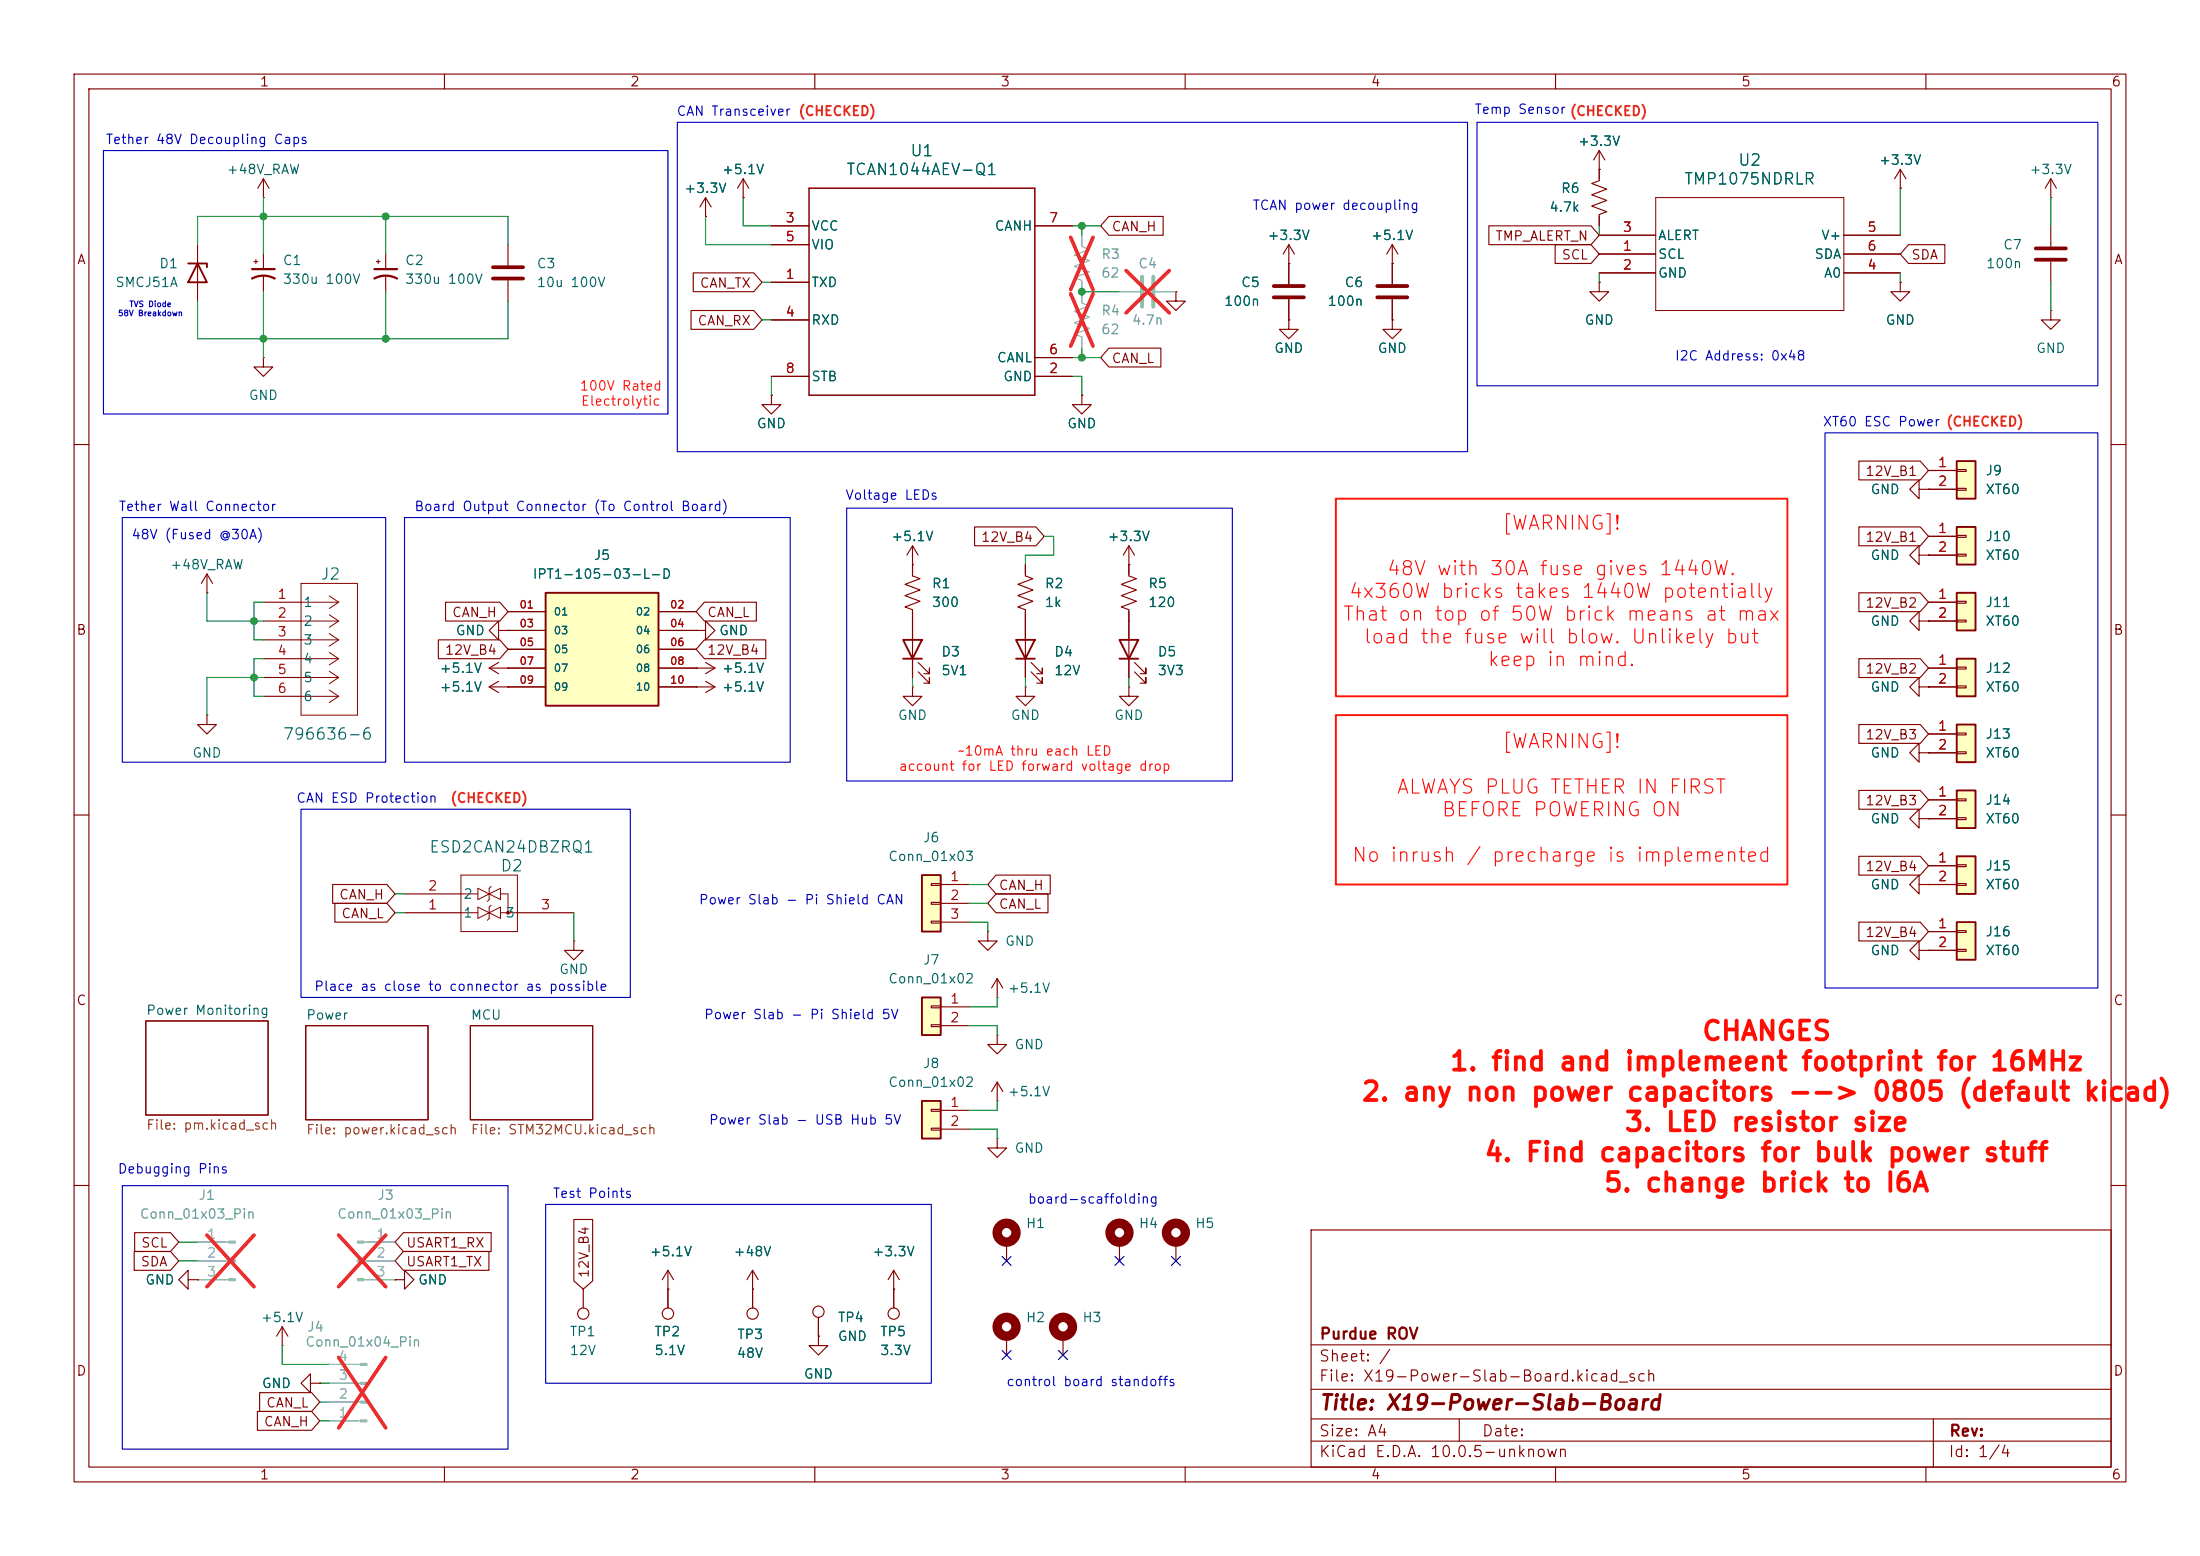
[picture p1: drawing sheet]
<svg xmlns="http://www.w3.org/2000/svg" width="297mm" height="210mm" viewBox="0 0 297 210" stroke-linecap="round" stroke-linejoin="round" font-family="sans-serif">
<g fill="none" stroke="#840000" stroke-width=".15">
<path d="M10 10h277v190h-277zM12 12h273v186h-273zM60 10v2M110 10v2M160 10v2M210 10v2M260 10v2M95.2 29.2h.1M95.2 26.7l-.7 1.2M95.2 26.7l.8 1.2M95.2 26.7v2.5M100.3 26.7h.1"/>
<path d="M100.3 24.1l-.7 1.3M100.3 24.1l.8 1.3M100.3 24.1v2.6M174 35.6h.1M174 33v5.4M174 33l-.8 1.3M174 33l.8 1.3M188 35.6h.1M188 33v5.4M188 33l-.8 1.3M188 33l.7 1.3M35.6 48.3v1.2h1.2l-1.2 1.3-1.3-1.3h1.3"/>
<path d="M35.6 48.3h.1M174 43.2v1.3h1.3l-1.3 1.2-1.3-1.2h1.3M174 43.2h.1M174 40.4v2.8M188 43.2v1.3h1.2l-1.2 1.2-1.3-1.2h1.3M188 43.2h.1M188 40.4v2.8M10 60h2M27.9 77.5l-.7 1.2M27.9 77.5l.8 1.2M27.9 77.5v2.5M285 60h2"/>
<path d="M27.9 80h.1M10 110h2M285 110h2M19.7 137.8h16.5v12.7h-16.5zM41.3 138.4h16.5v12.7h-16.5zM54.6 123.2h7.6M54.6 120.7h7.6M63.5 138.4h16.5v12.7h-16.5zM69.8 123.2h7.7M77.5 127v1.3h1.2l-1.2 1.2-1.3-1.2h1.3M77.5 127h.1M10 160h2"/>
<path d="M25.4 172.7v-1.2l-1.3 1.2 1.3 1.3v-1.3h1.3M26.7 172.7h.1M38.1 179.1l-.8 1.2M38.1 179.1l.8 1.2M38.1 179.1v2.5M53.3 172.7h1.3v-1.2l1.3 1.2-1.3 1.3v-1.3M53.3 172.7h.1M78.7 174v2.5M177 166h108v32h-108zM285 160h2M38.1 181.6h.1M41.9 186.7v-1.3l-1.3 1.3 1.3 1.3v-1.3h1.3"/>
<path d="M43.2 186.7h.1M60 198v2M110 198v2M160 198v2M177 194.5h108M177 191.5h108M177 187.5h108M177 181.5h108M197 191.5v3M210 198v2M260 198v2M261 191.5v6.5"/>
<circle cx="78.7" cy="177.3" r=".76"/>
</g>
<path d="M172 38.6h4M185.9 38.6h4.1M172 40.1h4M185.9 40.1h4.1" fill="none" stroke="#840000" stroke-width=".51"/>
<g fill="#9c9b98" stroke="#9c9b98" stroke-width=".15">
<path d="M30.9 167.5h.8v.3h-.8z"/>
<path d="M30.9 170.1h.8v.2h-.8z"/>
<path d="M30.9 172.6h.8v.2h-.8z"/>
<path d="M48.7 191.6h.8v.3h-.8z"/>
<path d="M48.7 189.1h.8v.3h-.8z"/>
<path d="M48.7 186.6h.8v.2h-.8z"/>
<path d="M48.7 184h.8v.3h-.8z"/>
<path d="M48.3 167.5h.8v.3h-.8z"/>
<path d="M48.3 170.1h.8v.2h-.8z"/>
<path d="M48.3 172.6h.8v.2h-.8z"/>
</g>
<path d="M26.7 167.6h4.2M26.7 170.2h4.2M26.7 172.7h4.2M49.1 167.6h4.2M49.1 170.2h4.2M49.1 172.7h4.2M44.4 191.8h4.3M44.4 189.2h4.3M44.4 186.7h4.3M44.4 184.2h4.3" fill="none" stroke="#9c9b98" stroke-width=".15"/>
<path d="M27.9 166.7l6.4 7M34.3 166.7l-6.4 7M45.7 166.7l6.4 7M52.1 166.7l-6.4 7M45.7 183.2l6.4 9.5M52.1 183.2l-6.4 9.5" fill="none" stroke="#e12e31" stroke-width=".46"/>
<path d="M62.2 118.1h7.6v7.6h-7.6zM64.5 119.9v1.5l3.1-1.5v1.5zM66.3 119.6l-.3 .3v1.5l-.2 .3M62.2 123.2h2.3M62.2 120.7h2.3M64.5 122.4l3.1 1.6v-1.6l-3.1 1.6zM66.3 122.2l-.3 .2v1.6l-.2 .2M67.6 123.2h2.2M67.6 120.7h1v2.5" fill="none" stroke="#840000" stroke-width=".14"/>
<circle cx="68.6" cy="123.2" r=".13" fill="none" stroke="#840000" stroke-width=".25"/>
<path d="M264.2 71.1h2.5v5.1h-2.5z" fill="#ffffc2"/>
<path d="M264.2 71.1h2.5v5.1h-2.5z" fill="none" stroke="#840000" stroke-width=".25"/>
<path d="M259.1 66v-1.2l-1.3 1.2 1.3 1.3v-1.3h1.2M260.3 66h.1M260.3 72.4h3.9M260.3 74.9h3.9M264.2 72.3h1.2v.2h-1.2zM264.2 74.8h1.2v.3h-1.2z" fill="none" stroke="#840000" stroke-width=".15"/>
<path d="M264.2 62.2h2.5v5.1h-2.5z" fill="#ffffc2"/>
<path d="M264.2 62.2h2.5v5.1h-2.5z" fill="none" stroke="#840000" stroke-width=".25"/>
<g fill="none" stroke="#840000" stroke-width=".15">
<path d="M259.1 74.9v-1.2l-1.3 1.2 1.3 1.3v-1.3h1.2M260.3 74.9h.1M260.3 63.5h3.9M260.3 66h3.9M264.2 63.4h1.2v.2h-1.2zM264.2 65.9h1.2v.3h-1.2zM66 90.2l1.3 .7M66 90.2h2.6M67.3 85.1v1.3l-1.3-1.3 1.3-1.3v1.3h1.3M67.3 89.4l-1.3 .8M68.6 90.2h.1M68.6 85.1h.1"/>
<path d="M94 85.1h1.2v-1.3l1.3 1.3-1.3 1.3v-1.3M94 85.1h.1"/>
</g>
<path d="M73.7 80h15.2v15.3h-15.2z" fill="#ffffc2"/>
<path d="M73.7 80h15.2v15.3h-15.2zM121.9 86.4h2.6l-1.3 2.5zM121.9 88.9h2.6M137.2 86.4h2.5l-1.3 2.5zM137.2 88.9h2.5M151.1 86.4h2.6l-1.3 2.5zM151.1 88.9h2.6" fill="none" stroke="#840000" stroke-width=".25"/>
<g fill="none" stroke="#840000" stroke-width=".15">
<path d="M138.4 76.2v1.5l1 .4-2 .8 2 .7-2 .8 2 .8-2 .7 1 .4v9.1M152.4 76.2h.1M152.4 73.7v4l1 .4-2 .8 2 .7-2 .8 2 .8-2 .7 1 .4v9.1M152.4 73.7l-.8 1.2M152.4 73.7l.8 1.2M66 92.7h7.7M66 92.7l1.3 .8M67.3 91.9l-1.3 .8M68.6 92.7h.1M68.6 82.6h5.1M68.6 85.1h5.1M68.6 87.6h5.1"/>
<path d="M68.6 90.2h5.1M88.9 82.6h5.1M88.9 85.1h5.1M88.9 87.6h5.1M88.9 90.2h5.1M88.9 92.7h5.1M123.2 92.7v1.3h1.3l-1.3 1.3-1.3-1.3h1.3M123.2 92.7h.1M123.2 83.8v7.6M124 90.7l1.5 1.5v-.8v.8h-.8M124 89.4l1.5 1.5v-.7v.7h-.8M138.4 92.7v1.3h1.3l-1.3 1.3-1.2-1.3h1.2"/>
<path d="M138.4 92.7h.1M139.2 90.7l1.5 1.5v-.8v.8h-.7M139.2 89.4l1.5 1.5v-.7v.7h-.7M152.4 92.7v1.3h1.3l-1.3 1.3-1.3-1.3h1.3M152.4 92.7h.1M153.2 90.7l1.5 1.5v-.8v.8h-.8M153.2 89.4l1.5 1.5v-.7v.7h-.8"/>
</g>
<path d="M264.2 80h2.5v5.1h-2.5z" fill="#ffffc2"/>
<path d="M264.2 80h2.5v5.1h-2.5z" fill="none" stroke="#840000" stroke-width=".25"/>
<g fill="none" stroke="#840000" stroke-width=".15">
<path d="M104.1 38.1h5.1M104.1 30.5h5.1M104.1 33h5.1M139.7 30.5h5.1M158.7 39.4v1.2h1.3l-1.3 1.3-1.2-1.3h1.2M158.7 39.4h.1M104.1 50.8h5.1M104.1 43.2h5.1M139.7 50.8h5.1M139.7 48.3h5.1M146 53.3v1.3h1.3l-1.3 1.3-1.2-1.3h1.2M146 53.3h.1"/>
<path d="M123.2 73.7v4l1 .4-2 .8 2 .7-2 .8 2 .8-2 .7 1 .4v1.5M123.2 76.2h.1M123.2 73.7l-.8 1.2M123.2 73.7l.8 1.2M27.9 96.5v1.3h1.3l-1.3 1.3-1.2-1.3h1.2M27.9 96.5h.1M35.6 81.3h5M35.6 83.8h5M35.6 86.4h5M35.6 88.9h5M35.6 91.4h5M35.6 94h5"/>
<path d="M94 90.2h.1M94 92.7h.1M94 90.2h2.5M94 92.7h2.5M95.2 89.4l1.3 .8M95.2 91.9l1.3 .8M96.5 90.2l-1.3 .7M96.5 92.7l-1.3 .8M260.3 81.3h3.9M260.3 83.8h3.9M264.2 81.2h1.2v.2h-1.2zM264.2 83.7h1.2v.2h-1.2z"/>
</g>
<path d="M146 31.8v1.5l1.1 .4-2.1 .7 2.1 .8-2.1 .7 2.1 .8-2.1 .8 1 .3v3.1l1.1 .4-2.1 .7 2.1 .8-2.1 .8 2.1 .7-2.1 .8 1 .4v1.5M151.1 39.4h2.8M156 39.4h2.7" fill="none" stroke="#9c9b98" stroke-width=".15"/>
<path d="M144.5 32l3.1 7.1M144.5 39.6l3.1 7.1M147.6 32l-3.1 7.1M147.6 39.6l-3.1 7.1M152 36.5l5.9 5.7M157.9 36.5l-5.9 5.7" fill="none" stroke="#e12e31" stroke-width=".46"/>
<path d="M109.2 25.4h30.5v27.9h-30.5z" fill="none" stroke="#840000" stroke-width=".2"/>
<path d="M154.2 37.3v4.1M155.7 37.3v4.1" fill="none" stroke="#9c9b98" stroke-width=".51"/>
<g fill="none" stroke="#840000" stroke-width=".14">
<path d="M40.6 78.7h7.7v17.8h-7.7zM40.6 81.3h5.1M40.6 83.8h5.1M40.6 86.4h5.1M40.6 88.9h5.1M40.6 91.4h5.1M40.6 94h5.1M44.4 80.4l1.3 .9M44.4 83l1.3 .8M44.4 85.5l1.3 .9M44.4 88.1l1.3 .8M44.4 90.6l1.3 .8"/>
<path d="M44.4 93.1l1.3 .9M45.7 81.3l-1.3 .8M45.7 83.8l-1.3 .9M45.7 86.4l-1.3 .8M45.7 88.9l-1.3 .8M45.7 91.4l-1.3 .9M45.7 94l-1.3 .8"/>
</g>
<path d="M264.2 115.6h2.5v5.1h-2.5z" fill="#ffffc2"/>
<path d="M264.2 115.6h2.5v5.1h-2.5z" fill="none" stroke="#840000" stroke-width=".25"/>
<path d="M260.3 116.8h3.9M260.3 119.4h3.9M264.2 116.7h1.2v.3h-1.2zM264.2 119.3h1.2v.2h-1.2z" fill="none" stroke="#840000" stroke-width=".15"/>
<path d="M124.5 118.1h2.5v7.6h-2.5z" fill="#ffffc2"/>
<path d="M124.5 118.1h2.5v7.6h-2.5z" fill="none" stroke="#840000" stroke-width=".25"/>
<g fill="none" stroke="#840000" stroke-width=".15">
<path d="M125.7 119.3h1.3v.2h-1.3zM127 119.4h3.8M125.7 121.8h1.3v.2h-1.3zM125.7 124.3h1.3v.3h-1.3zM127 121.9h3.8M127 124.5h3.8M133.3 125.7v1.3h1.3l-1.3 1.3-1.2-1.3h1.2M133.3 125.7h.1M134.6 134.6h.1M134.6 139.7v1.3h1.3l-1.3 1.2-1.3-1.2h1.3M134.6 139.7h.1M134.6 132.1l-.7 1.3"/>
<path d="M134.6 132.1l.8 1.3M134.6 132.1v2.5M134.6 153.7v1.2h1.3l-1.3 1.3-1.3-1.3h1.3M134.6 153.7h.1M101.6 174h.1M101.6 171.5l-.8 1.2M101.6 171.5l.8 1.2M101.6 171.5v2.5M110.5 177.8v2.5M120.6 174h.1M120.6 171.5l-.7 1.2M120.6 171.5l.8 1.2"/>
<path d="M120.6 171.5v2.5"/>
<circle cx="110.5" cy="177" r=".76"/>
</g>
<path d="M124.5 134.6h2.5v5.1h-2.5z" fill="#ffffc2"/>
<path d="M25.4 35.6h2.5v.5M26.7 35.6l1.2 2.5h-2.5zM124.5 134.6h2.5v5.1h-2.5z" fill="none" stroke="#840000" stroke-width=".25"/>
<g fill="none" stroke="#840000" stroke-width=".15">
<path d="M26.7 33v7.6M35.6 26.7h.1M35.6 24.1l-.8 1.3M35.6 24.1l.7 1.3M35.6 24.1v2.6M259.1 110.5v-1.3l-1.3 1.3 1.3 1.3v-1.3h1.2M259.1 101.6v-1.3l-1.3 1.3 1.3 1.3v-1.3h1.2M260.3 110.5h.1M260.3 101.6h.1M125.7 135.8h1.3v.2h-1.3zM125.7 138.3h1.3v.3h-1.3zM127 135.9h3.8"/>
<path d="M127 138.4h3.8M259.1 128.3v-1.3l-1.3 1.3 1.3 1.2v-1.2h1.2M260.3 128.3h.1"/>
</g>
<path d="M264.2 97.8h2.5v5.1h-2.5z" fill="#ffffc2"/>
<path d="M264.2 97.8h2.5v5.1h-2.5z" fill="none" stroke="#840000" stroke-width=".25"/>
<path d="M260.3 99.1h3.9M264.2 98.9h1.2v.3h-1.2zM260.3 101.6h3.9M264.2 101.5h1.2v.2h-1.2z" fill="none" stroke="#840000" stroke-width=".15"/>
<path d="M264.2 106.7h2.5v5.1h-2.5z" fill="#ffffc2"/>
<path d="M264.2 106.7h2.5v5.1h-2.5z" fill="none" stroke="#840000" stroke-width=".25"/>
<g fill="none" stroke="#840000" stroke-width=".15">
<path d="M68.6 33v2.8M68.6 37.8v2.8M259.1 92.7v-1.3l-1.3 1.3 1.3 1.3v-1.3h1.2M259.1 83.8v-1.2l-1.3 1.2 1.3 1.3v-1.3h1.2M260.3 92.7h.1M260.3 83.8h.1M260.3 108h3.9M260.3 110.5h3.9M264.2 107.8h1.2v.3h-1.2zM264.2 110.4h1.2v.2h-1.2zM151.1 167.6v2.6M158.7 167.6v2.6"/>
<path d="M143.5 180.3v2.6"/>
</g>
<path d="M66.5 36.1h4.1M66.5 37.6h4.1" fill="none" stroke="#840000" stroke-width=".51"/>
<g fill="none" stroke="#840000" stroke-width="1.3">
<circle cx="143.5" cy="179.1" r="1.27"/>
<circle cx="151.1" cy="166.4" r="1.27"/>
<circle cx="158.7" cy="166.4" r="1.27"/>
</g>
<path d="M264.2 88.9h2.5v5.1h-2.5z" fill="#ffffc2"/>
<path d="M264.2 88.9h2.5v5.1h-2.5z" fill="none" stroke="#840000" stroke-width=".25"/>
<path d="M215.9 22.9v1.5l-1 .4 2 .7-2 .8 2 .8-2 .7 2 .8-1 .4v1.5M260.3 90.2h3.9M260.3 92.7h3.9M264.2 90h1.2v.3h-1.2zM264.2 92.6h1.2v.2h-1.2zM259.1 119.4v-1.3l-1.3 1.3 1.3 1.3v-1.3h1.2M260.3 119.4h.1M135.9 167.6v2.6M135.9 180.3v2.6" fill="none" stroke="#840000" stroke-width=".15"/>
<g fill="none" stroke="#840000" stroke-width="1.3">
<circle cx="135.9" cy="166.4" r="1.27"/>
<circle cx="135.9" cy="179.1" r="1.27"/>
</g>
<path d="M264.2 124.5h2.5v5h-2.5z" fill="#ffffc2"/>
<path d="M264.2 124.5h2.5v5h-2.5z" fill="none" stroke="#840000" stroke-width=".25"/>
<g fill="none" stroke="#840000" stroke-width=".15">
<path d="M260.3 125.7h3.9M260.3 128.3h3.9M264.2 125.6h1.2v.3h-1.2zM264.2 128.1h1.2v.3h-1.2zM134.6 148.6h.1M134.6 146.1l-.7 1.2M134.6 146.1l.8 1.2M134.6 146.1v2.5M90.2 174h.1M90.2 171.5l-.8 1.2M90.2 171.5l.7 1.2M90.2 171.5v5"/>
<path d="M101.6 174v2.5M120.6 174v2.5M110.5 180.3v1.3h1.3l-1.3 1.3-1.3-1.3h1.3M110.5 180.3h.1"/>
<circle cx="90.2" cy="177.3" r=".76"/>
<circle cx="101.6" cy="177.3" r=".76"/>
<circle cx="120.6" cy="177.3" r=".76"/>
</g>
<path d="M124.5 148.6h2.5v5.1h-2.5z" fill="#ffffc2"/>
<path d="M124.5 148.6h2.5v5.1h-2.5z" fill="none" stroke="#840000" stroke-width=".25"/>
<g fill="none" stroke="#840000" stroke-width=".15">
<path d="M34.3 35.3h.5M34.5 35.1v.5M35.6 34.3v2M35.6 37.3v2.1M50.8 35.3h.5M51.1 35.1v.5M52.1 34.3v2M52.1 37.3v2.1M93.6 36.8h8.2l1.1 1.3-1.1 1.3h-8.2zM95.2 29.2h.1M100.3 26.7h.1M104.1 38.1h5.1"/>
<path d="M104.1 30.5h5.1M104.1 33h5.1M139.7 30.5h5.1M149.7 29.2h7.3v2.6h-7.3l-1.1-1.3zM158.7 39.4h.1M174 35.6h.1M174 35.6v2.8M188 35.6h.1M188 35.6v2.8M201 30.5h13.8l1.1 1.3-1.1 1.2h-13.8zM209.9 33h4.9l1.1 1.3-1.1 1.3h-4.9zM215.9 38.1v1.3h1.3l-1.3 1.2-1.3-1.2h1.3"/>
<path d="M215.9 38.1h.1M215.9 22.9h.1M215.9 34.3h7.6M215.9 36.8h7.6M215.9 31.8h7.6M215.9 20.3l-.8 1.3M215.9 20.3l.8 1.3M215.9 20.3v3.8M215.9 29.2v1.3M248.9 34.3h7.6M248.9 36.8h7.6M248.9 31.8h7.6"/>
<path d="M256.5 25.4h.1M256.5 38.1v1.3h1.3l-1.3 1.2-1.2-1.2h1.2M256.5 38.1h.1M256.5 22.9l-.7 1.2M256.5 22.9l.8 1.2M256.5 22.9v2.5M257.7 33h4.9v2.6h-4.9l-1.2-1.3zM276.9 26.7h.1M276.9 24.1v2.6M276.9 30.5v2.8M276.9 35.3v2.8M276.9 24.1l-.8 1.3"/>
<path d="M276.9 24.1l.7 1.3M93.3 41.9h8.5l1.1 1.3-1.1 1.3h-8.5zM104.1 53.3v1.3h1.3l-1.3 1.3-1.2-1.3h1.2M104.1 53.3h.1M104.1 50.8h5.1M104.1 43.2h5.1M139.7 50.8h5.1M139.7 48.3h5.1M146 53.3h.1M149.7 47h7v2.5h-7l-1.1-1.2zM174 43.2h.1M174 40.4v2.8"/>
<path d="M188 43.2h.1M188 40.4v2.8M276.9 41.9v1.3h1.2l-1.2 1.3-1.3-1.3h1.3M276.9 41.9h.1M123.2 76.2h.1M123.2 76.2v1.3M131.6 71.1h8.3l1.1 1.3-1.1 1.3h-8.3zM138.4 76.2v1.3M152.4 76.2h.1M152.4 76.2v1.3M250.9 62.2h8.3l1.1 1.3-1.1 1.3h-8.3zM250.9 71.1h8.3l1.1 1.3-1.1 1.3h-8.3z"/>
<path d="M260.3 66h.1M260.3 74.9h.1M260.3 72.4h3.9M260.3 74.9h3.9M260.3 63.5h3.9M260.3 66h3.9M59.2 86.4h8.3l1.1 1.2-1.1 1.3h-8.3zM60.1 81.3h7.4l1.1 1.3-1.1 1.2h-7.4zM68.6 92.7h.1M68.6 85.1h.1M68.6 90.2h.1M68.6 82.6h5.1"/>
<path d="M68.6 85.1h5.1M68.6 87.6h5.1M68.6 90.2h5.1M68.6 92.7h5.1M88.9 82.6h5.1M88.9 85.1h5.1M88.9 87.6h5.1M88.9 90.2h5.1M88.9 92.7h5.1M94 92.7h.1M94 90.2h.1M94 85.1h.1"/>
<path d="M95.1 86.4h8.3v2.5h-8.3l-1.1-1.3zM95.1 81.3h7v2.5h-7l-1.1-1.2zM123.2 82.6v3.8M123.2 88.9v2.5M138.4 82.6v3.8M138.4 88.9v2.5M152.4 82.6v3.8M152.4 88.9v2.5M250.9 88.9h8.3l1.1 1.3-1.1 1.2h-8.3zM250.9 97.8h8.3l1.1 1.3-1.1 1.2h-8.3zM250.9 80h8.3l1.1 1.3-1.1 1.3h-8.3zM260.3 83.8h.1"/>
<path d="M260.3 92.7h.1M260.3 90.2h3.9M260.3 92.7h3.9M260.3 99.1h3.9M260.3 81.3h3.9M260.3 83.8h3.9M44.9 119.4h7.3l1.1 1.3-1.1 1.2h-7.3zM134.5 118.1h7.3v2.6h-7.3l-1.2-1.3zM250.9 106.7h8.3l1.1 1.3-1.1 1.2h-8.3zM250.9 115.6h8.3l1.1 1.2-1.1 1.3h-8.3zM260.3 101.6h.1M260.3 110.5h.1"/>
<path d="M260.3 119.4h.1M260.3 108h3.9M260.3 110.5h3.9M260.3 101.6h3.9M260.3 116.8h3.9M260.3 119.4h3.9M45.2 121.9h7l1.1 1.3-1.1 1.3h-7zM134.5 120.6h7v2.6h-7l-1.2-1.3zM250.9 124.5h8.3l1.1 1.2-1.1 1.3h-8.3zM260.3 128.3h.1M260.3 125.7h3.9M260.3 128.3h3.9"/>
<path d="M125.7 149.7h1.3v.3h-1.3zM125.7 152.3h1.3v.2h-1.3zM127 149.9h3.8M127 152.4h3.8M18.1 168.9h4.9l1.1 1.3-1.1 1.3h-4.9zM18.2 166.4h4.8l1.1 1.2-1.1 1.3h-4.8zM26.7 172.7h.1M53.3 172.7h.1M54.5 166.4h11.8v2.5h-11.8l-1.2-1.3zM54.5 168.9h11.5v2.6h-11.5l-1.2-1.3zM77.5 164.6h2.5v8.3l-1.3 1.1-1.2-1.1zM90.2 174h.1"/>
<path d="M90.2 174v2.5M101.6 174h.1M101.6 174v2.5M110.5 177.8v2.5M120.6 174h.1M120.6 174v2.5M34.7 190.5h7.4l1.1 1.3-1.1 1.2h-7.4zM35 188h7.1l1.1 1.2-1.1 1.3h-7.1zM43.2 186.7h.1M110.5 180.3h.1"/>
</g>
<path d="M223.5 26.7h25.4v15.2h-25.4z" fill="none" stroke="#840000" stroke-width=".14"/>
<path d="M274.8 33.5h4.1M274.8 35.1h4.1" fill="none" stroke="#840000" stroke-width=".51"/>
<path d="M34 37.6a3.2 3.2 0 0 1 3.1 0M34 36.3h3.1M50.5 37.6a3.2 3.2 0 0 1 3.1 0M50.5 36.3h3.1" fill="none" stroke="#840000" stroke-width=".3"/>
<g fill="none" stroke="#009600" stroke-width=".15">
<path d="M26.7 33v-3.8h41.9v3.8M35.6 26.7v7.6M35.6 39.4v8.9M52.1 29.2v5.1M52.1 39.4v6.3M95.2 29.2v3.8h8.9M100.3 26.7v3.8h3.8M102.9 38.1h1.2M144.8 30.5h3.8M146 30.5v1.3M146 39.4h5.1M215.9 30.5v1.3"/>
<path d="M215.9 36.8v1.3M256.5 25.4v6.4M256.5 36.8v1.3M276.9 26.7v3.8M276.9 38.1v3.8M26.7 40.6v5.1h41.9v-5.1M102.9 43.2h1.2M104.1 50.8v2.5M144.8 50.8h1.2v2.5M144.8 48.3h3.8M146 47v1.3M141 72.4h1.2v2.5h-3.8v1.3"/>
<path d="M27.9 80v3.8h7.7M35.6 81.3h-1.3v5.1h1.3M35.6 88.9h-1.3v5.1h1.3M35.6 91.4h-7.7v5.1M123.2 91.4v1.3M138.4 91.4v1.3M152.4 91.4v1.3M130.8 119.4h2.5M53.3 123.2h1.3M53.3 120.7h1.3M77.5 123.2v3.8M130.8 138.4h3.8v1.3"/>
<path d="M130.8 124.5h2.5v1.2M130.8 121.9h2.5M134.6 134.6v1.3h-3.8M130.8 152.4h3.8v1.3M134.6 148.6v1.3h-3.8M24.1 170.2h2.6M24.1 167.6h2.6M38.1 181.6v2.6h6.3M43.2 191.8h1.2M43.2 189.2h1.2M43.2 186.7h1.2"/>
</g>
<path d="M135.3 169.6l1.2 1.2M136.5 169.6l-1.2 1.2M150.5 169.6l1.2 1.2M151.7 169.6l-1.2 1.2M158.1 169.6l1.3 1.2M159.4 169.6l-1.3 1.2M135.3 182.3l1.2 1.2M136.5 182.3l-1.2 1.2M142.9 182.3l1.2 1.2M144.1 182.3l-1.2 1.2" fill="none" stroke="#000084" stroke-width=".15"/>
<path d="M180.3 67.3h61v26.7h-61zM180.3 96.5h61v22.9h-61z" fill="none" stroke="#ff1300" stroke-width=".25"/>
<path d="M91.4 16.5h106.7v44.5h-106.7zM199.4 16.5h83.8v35.6h-83.8zM14 20.3h76.2v35.6h-76.2zM246.4 58.4h36.8v75h-36.8zM16.5 69.9h35.6v33h-35.6zM54.6 69.9h52.1v33h-52.1zM114.3 68.6h52.1v36.8h-52.1zM40.6 109.2h44.5v25.4h-44.5zM16.5 160h52.1v35.6h-52.1zM73.7 162.6h52v24.1h-52z" fill="none" stroke="#0000c2" stroke-width=".15"/>
<g fill="none" stroke="#9c9b98" stroke-width=".15">
<path d="M146 31.8v1.2M146 38.1v2.5M151.1 39.4h2.8M156 39.4h2.7M146 45.7v1.3M26.7 167.6h3.8M26.7 170.2h3.8M26.7 172.7h3.8M49.5 167.6h3.8M49.5 170.2h3.8M49.5 172.7h3.8M44.4 191.8h3.9"/>
<path d="M44.4 189.2h3.9M44.4 186.7h3.9M44.4 184.2h3.9"/>
</g>
<path d="M144.5 39.6l3.1 7.1M144.5 32l3.1 7.1M147.6 39.6l-3.1 7.1M147.6 32l-3.1 7.1M152 36.5l5.9 5.7M157.9 36.5l-5.9 5.7M27.9 166.7l6.4 7M34.3 166.7l-6.4 7M45.7 166.7l6.4 7M52.1 166.7l-6.4 7M45.7 183.2l6.4 9.5M52.1 183.2l-6.4 9.5" fill="none" stroke="#e12e31" stroke-width=".46"/>
<g fill="#009600" stroke="#009600" stroke-width=".14">
<circle cx="52.1" cy="29.2" r=".46"/>
<circle cx="52.1" cy="45.7" r=".46"/>
<circle cx="35.6" cy="29.2" r=".46"/>
<circle cx="35.6" cy="45.7" r=".46"/>
<circle cx="34.3" cy="91.4" r=".46"/>
<circle cx="34.3" cy="83.8" r=".46"/>
<circle cx="146" cy="48.3" r=".46"/>
<circle cx="146" cy="30.5" r=".46"/>
<circle cx="146" cy="39.4" r=".46"/>
</g>
<g font-size="2.5" fill="#ff0d00">
<text x="229.6" y="141">CHANGES</text>
<text x="183.6" y="149.2">2. any non power capacitors --&gt; 0805 (default kicad)</text>
<text x="195.6" y="145.1">1. find and implemeent footprint for 16MHz</text>
<text x="219.1" y="153.3">3. LED resistor size</text>
<text x="200.2" y="157.4">4. Find capacitors for bulk power stuff</text>
<text x="216.4" y="161.5">5. change brick to I6A</text>
</g>
<text font-size="2" fill="#840000" x="178" y="190.8">Title: X19-Power-Slab-Board</text>
<g font-size="1.9" fill="#ff020b">
<text x="202.6" y="72">[WARNING]!</text>
<text x="182" y="81.2">4x360W bricks takes 1440W potentially</text>
<text x="187.1" y="78.1">48V with 30A fuse gives 1440W.</text>
<text x="181.1" y="84.3">That on top of 50W brick means at max</text>
<text x="184" y="87.3">load the fuse will blow. Unlikely but</text>
<text x="200.7" y="90.4">keep in mind.</text>
<text x="202.6" y="101.5">[WARNING]!</text>
<text x="188.4" y="107.6">ALWAYS PLUG TETHER IN FIRST</text>
<text x="194.5" y="110.7">BEFORE POWERING ON</text>
<text x="182.4" y="116.8">No inrush / precharge is implemented</text>
</g>
<g font-size="1.5" fill="#006464">
<text x="122.8" y="21.5">U1</text>
<text x="234.5" y="22.7">U2</text>
<text x="114.1" y="24">TCAN1044AEV-Q1</text>
<text x="227.3" y="25.3">TMP1075NDRLR</text>
<text x="43.2" y="78.6">J2</text>
<text x="38.1" y="100.2">796636-6</text>
<text x="57.8" y="115.5">ESD2CAN24DBZRQ1</text>
<text x="67.4" y="118">D2</text>
</g>
<g font-size="1.5" fill="#840000">
<text x="178" y="184.1">Sheet: /</text>
<text x="178" y="181.1">Purdue ROV</text>
<text x="178" y="186.8">File: X19-Power-Slab-Board.kicad_sch</text>
<text x="178" y="197">KiCad E.D.A. 10.0.5-unknown</text>
<text x="178" y="194.2">Size: A4</text>
<text x="200" y="194.2">Date:</text>
<text x="263" y="197">Id: 1/4</text>
<text x="263" y="194.2">Rev:</text>
</g>
<g font-size="1.3" fill="#840000">
<text x="35" y="12">1</text>
<text x="85" y="12">2</text>
<text x="135" y="12">3</text>
<text x="185" y="12">4</text>
<text x="235" y="12">5</text>
<text x="285" y="12">6</text>
<text x="10.3" y="36">A</text>
<text x="150" y="31.5">CAN_H</text>
<text x="201.8" y="32.8">TMP_ALERT_N</text>
<text x="210.7" y="35.3">SCL</text>
<text x="257.9" y="35.3">SDA</text>
<text x="285.3" y="36">A</text>
<text x="94.4" y="39.2">CAN_TX</text>
<text x="94.1" y="44.2">CAN_RX</text>
<text x="150" y="49.3">CAN_L</text>
<text x="251.7" y="64.6">12V_B1</text>
<text x="132.4" y="73.4">12V_B4</text>
<text x="251.7" y="73.4">12V_B1</text>
<text x="60.9" y="83.6">CAN_H</text>
<text x="95.4" y="83.6">CAN_L</text>
<text x="251.7" y="82.3">12V_B2</text>
<text x="10.2" y="86">B</text>
<text x="60" y="88.7">12V_B4</text>
<text x="95.4" y="88.7">12V_B4</text>
<text x="285.2" y="86">B</text>
<text x="251.7" y="91.2">12V_B2</text>
<text x="251.7" y="100.1">12V_B3</text>
<text x="251.7" y="109">12V_B3</text>
<text x="251.7" y="117.9">12V_B4</text>
<text x="45.7" y="121.7">CAN_H</text>
<text x="46" y="124.2">CAN_L</text>
<text x="134.8" y="120.4">CAN_H</text>
<text x="134.8" y="123">CAN_L</text>
<text x="251.7" y="126.8">12V_B4</text>
<text x="10.2" y="136">C</text>
<text x="285.2" y="136">C</text>
<text x="18.9" y="171.2">SDA</text>
<text x="19" y="168.7">SCL</text>
<text x="54.7" y="168.7">USART1_RX</text>
<text x="54.7" y="171.2">USART1_TX</text>
<text x="79.8" y="172.6" transform="rotate(-90 79.8 172.6)">12V_B4</text>
<text x="10.2" y="186">D</text>
<text x="285.2" y="186">D</text>
<text x="35.8" y="190.3">CAN_L</text>
<text x="35.5" y="192.8">CAN_H</text>
<text x="35" y="200">1</text>
<text x="85" y="200">2</text>
<text x="135" y="200">3</text>
<text x="185" y="200">4</text>
<text x="235" y="200">5</text>
<text x="285" y="200">6</text>
</g>
<g font-size="1.3" fill="#0000c2">
<text x="91.3" y="16">CAN Transceiver (CHECKED)</text>
<text x="199" y="15.7">Temp Sensor (CHECKED)</text>
<text x="14.2" y="19.8">Tether 48V Decoupling Caps</text>
<text x="169" y="28.7">TCAN power decoupling</text>
<text x="226" y="49">I2C Address: 0x48</text>
<text x="246" y="57.9">XT60 ESC Power (CHECKED)</text>
<text x="15.9" y="69.3">Tether Wall Connector</text>
<text x="55.9" y="69.3">Board Output Connector (To Control Board)</text>
<text x="114" y="67.8">Voltage LEDs</text>
<text x="17.7" y="73.1">48V (Fused @30A)</text>
<text x="39.9" y="108.7">CAN ESD Protection</text>
<text x="94.3" y="122.4">Power Slab - Pi Shield CAN</text>
<text x="42.3" y="134.1">Place as close to connector as possible</text>
<text x="95" y="137.9">Power Slab - Pi Shield 5V</text>
<text x="95.6" y="152.1">Power Slab - USB Hub 5V</text>
<text x="15.8" y="158.7">Debugging Pins</text>
<text x="74.5" y="162">Test Points</text>
<text x="138.7" y="162.8">board-scaffolding</text>
<text x="135.8" y="187.4">control board standoffs</text>
</g>
<g font-size="1.3" fill="#006464">
<text x="30.5" y="23.8">+48V_RAW</text>
<text x="97.4" y="23.8">+5.1V</text>
<text x="212.9" y="20">+3.3V</text>
<text x="253.6" y="22.6">+3.3V</text>
<text x="273.9" y="23.8">+3.3V</text>
<text x="92.3" y="26.4">+3.3V</text>
<text x="209.1" y="28.9">4.7k</text>
<text x="210.6" y="26.4">R6</text>
<text x="109.4" y="31.4">VCC</text>
<text x="109.4" y="34">VIO</text>
<text x="134.2" y="31.4">CANH</text>
<text x="171" y="32.7">+3.3V</text>
<text x="185" y="32.7">+5.1V</text>
<text x="223.7" y="35.3">SCL</text>
<text x="223.7" y="32.7">ALERT</text>
<text x="244.9" y="35.3">SDA</text>
<text x="245.8" y="32.7">V+</text>
<text x="270.3" y="34">C7</text>
<text x="15.5" y="39.1">SMCJ51A</text>
<text x="21.4" y="36.5">D1</text>
<text x="38.1" y="36.1">C1</text>
<text x="38.1" y="38.6">330u 100V</text>
<text x="54.6" y="36.1">C2</text>
<text x="54.6" y="38.6">330u 100V</text>
<text x="72.4" y="36.5">C3</text>
<text x="72.4" y="39.1">10u 100V</text>
<text x="109.4" y="39.1">TXD</text>
<text x="165.2" y="41.6">100n</text>
<text x="167.5" y="39.1">C5</text>
<text x="179.1" y="41.6">100n</text>
<text x="181.4" y="39.1">C6</text>
<text x="223.7" y="37.8">GND</text>
<text x="246.1" y="37.8">A0</text>
<text x="268" y="36.5">100n</text>
<text x="109.4" y="44.1">RXD</text>
<text x="171.9" y="48">GND</text>
<text x="185.9" y="48">GND</text>
<text x="213.8" y="44.1">GND</text>
<text x="254.5" y="44.1">GND</text>
<text x="274.8" y="48">GND</text>
<text x="109.4" y="51.8">STB</text>
<text x="134.5" y="49.2">CANL</text>
<text x="135.3" y="51.8">GND</text>
<text x="33.5" y="54.3">GND</text>
<text x="102.1" y="58.1">GND</text>
<text x="144" y="58.1">GND</text>
<text x="268" y="64.5">J9</text>
<text x="252.4" y="67">GND</text>
<text x="268" y="67">XT60</text>
<text x="22.9" y="77.2">+48V_RAW</text>
<text x="80.1" y="75.9">J5</text>
<text x="120.2" y="73.4">+5.1V</text>
<text x="149.4" y="73.4">+3.3V</text>
<text x="252.4" y="75.9">GND</text>
<text x="268" y="73.4">J10</text>
<text x="268" y="75.9">XT60</text>
<text x="40.9" y="82.2">1</text>
<text x="71.8" y="78.4">IPT1-105-03-L-D</text>
<text x="125.7" y="79.7">R1</text>
<text x="125.7" y="82.2">300</text>
<text x="141" y="79.7">R2</text>
<text x="141" y="82.2">1k</text>
<text x="154.9" y="79.7">R5</text>
<text x="154.9" y="82.2">120</text>
<text x="268" y="82.2">J11</text>
<text x="40.9" y="84.8">2</text>
<text x="40.9" y="87.3">3</text>
<text x="40.9" y="89.9">4</text>
<text x="61.4" y="86.1">GND</text>
<text x="97" y="86.1">GND</text>
<text x="127" y="88.9">D3</text>
<text x="142.2" y="88.9">D4</text>
<text x="156.2" y="88.9">D5</text>
<text x="252.4" y="84.8">GND</text>
<text x="268" y="84.8">XT60</text>
<text x="40.9" y="92.4">5</text>
<text x="40.9" y="94.9">6</text>
<text x="59.3" y="91.1">+5.1V</text>
<text x="59.3" y="93.7">+5.1V</text>
<text x="97.4" y="91.1">+5.1V</text>
<text x="97.4" y="93.7">+5.1V</text>
<text x="127" y="91.5">5V1</text>
<text x="142.2" y="91.5">12V</text>
<text x="156.2" y="91.5">3V3</text>
<text x="252.4" y="93.7">GND</text>
<text x="268" y="91.1">J12</text>
<text x="268" y="93.7">XT60</text>
<text x="121.1" y="97.5">GND</text>
<text x="136.4" y="97.5">GND</text>
<text x="150.3" y="97.5">GND</text>
<text x="268" y="100">J13</text>
<text x="25.9" y="102.6">GND</text>
<text x="252.4" y="102.6">GND</text>
<text x="268" y="102.6">XT60</text>
<text x="124.5" y="114">J6</text>
<text x="252.4" y="111.5">GND</text>
<text x="268" y="108.9">J14</text>
<text x="268" y="111.5">XT60</text>
<text x="119.8" y="116.5">Conn_01x03</text>
<text x="268" y="117.8">J15</text>
<text x="62.5" y="124.2">1</text>
<text x="62.5" y="121.6">2</text>
<text x="68.2" y="124.2">3</text>
<text x="252.4" y="120.3">GND</text>
<text x="268" y="120.3">XT60</text>
<text x="75.4" y="131.8">GND</text>
<text x="124.5" y="130.5">J7</text>
<text x="135.6" y="128">GND</text>
<text x="252.4" y="129.2">GND</text>
<text x="268" y="126.7">J16</text>
<text x="268" y="129.2">XT60</text>
<text x="19.7" y="137.3">Power Monitoring</text>
<text x="41.2" y="137.9">Power</text>
<text x="63.5" y="137.9">MCU</text>
<text x="119.8" y="133">Conn_01x02</text>
<text x="136" y="134.3">+5.1V</text>
<text x="136.9" y="141.9">GND</text>
<text x="119.8" y="147">Conn_01x02</text>
<text x="124.5" y="144.5">J8</text>
<text x="136" y="148.3">+5.1V</text>
<text x="136.9" y="155.9">GND</text>
<text x="138.4" y="166.1">H1</text>
<text x="153.7" y="166.1">H4</text>
<text x="161.3" y="166.1">H5</text>
<text x="19.5" y="173.7">GND</text>
<text x="56.4" y="173.7">GND</text>
<text x="87.6" y="169.9">+5.1V</text>
<text x="98.9" y="169.9">+48V</text>
<text x="117.7" y="169.9">+3.3V</text>
<text x="35.1" y="178.8">+5.1V</text>
<text x="113" y="178.8">TP4</text>
<text x="138.4" y="178.8">H2</text>
<text x="146" y="178.8">H3</text>
<text x="76.8" y="180.7">TP1</text>
<text x="76.8" y="183.2">12V</text>
<text x="88.2" y="180.7">TP2</text>
<text x="88.2" y="183.2">5.1V</text>
<text x="99.4" y="183.6">48V</text>
<text x="99.4" y="181">TP3</text>
<text x="113" y="181.3">GND</text>
<text x="118.7" y="180.7">TP5</text>
<text x="118.7" y="183.2">3.3V</text>
<text x="35.3" y="187.7">GND</text>
<text x="108.4" y="186.4">GND</text>
</g>
<g font-size="1.3" fill="#a90000">
<text x="105.9" y="30.3">3</text>
<text x="105.9" y="32.9">5</text>
<text x="141.5" y="30.3">7</text>
<text x="219" y="34.2">1</text>
<text x="219" y="31.6">3</text>
<text x="252" y="31.6">5</text>
<text x="252" y="34.2">6</text>
<text x="105.9" y="38">1</text>
<text x="219" y="36.7">2</text>
<text x="252" y="36.7">4</text>
<text x="105.9" y="43">4</text>
<text x="105.9" y="50.7">8</text>
<text x="141.5" y="50.7">2</text>
<text x="141.5" y="48.1">6</text>
<text x="261.5" y="63.4">1</text>
<text x="261.5" y="65.9">2</text>
<text x="261.5" y="72.3">1</text>
<text x="261.5" y="74.8">2</text>
<text x="37.4" y="81.1">1</text>
<text x="37.4" y="83.7">2</text>
<text x="261.5" y="81.1">1</text>
<text x="261.5" y="83.7">2</text>
<text x="37.4" y="86.2">3</text>
<text x="37.4" y="88.8">4</text>
<text x="37.4" y="91.3">5</text>
<text x="37.4" y="93.8">6</text>
<text x="261.5" y="90">1</text>
<text x="261.5" y="92.6">2</text>
<text x="261.5" y="98.9">1</text>
<text x="261.5" y="101.5">2</text>
<text x="261.5" y="107.8">1</text>
<text x="261.5" y="110.4">2</text>
<text x="128.2" y="119.2">1</text>
<text x="261.5" y="116.7">1</text>
<text x="261.5" y="119.2">2</text>
<text x="57.7" y="123.1">1</text>
<text x="57.7" y="120.5">2</text>
<text x="72.9" y="123.1">3</text>
<text x="128.2" y="121.8">2</text>
<text x="128.2" y="124.3">3</text>
<text x="261.5" y="125.6">1</text>
<text x="261.5" y="128.1">2</text>
<text x="128.2" y="135.8">1</text>
<text x="128.2" y="138.3">2</text>
<text x="128.2" y="149.7">1</text>
<text x="128.2" y="152.3">2</text>
</g>
<g font-size="1.3" fill="#939391">
<text x="148.6" y="35.3">R3</text>
<text x="148.6" y="37.8">62</text>
<text x="153.6" y="36.5">C4</text>
<text x="148.6" y="42.9">R4</text>
<text x="148.6" y="45.4">62</text>
<text x="152.7" y="44.1">4.7n</text>
<text x="18.8" y="164.8">Conn_01x03_Pin</text>
<text x="26.7" y="162.3">J1</text>
<text x="45.4" y="164.8">Conn_01x03_Pin</text>
<text x="50.9" y="162.3">J3</text>
<text x="41.1" y="182.1">Conn_01x04_Pin</text>
<text x="41.4" y="180">J4</text>
</g>
<g font-size="1.3" fill="#ff2b00">
<text x="78.2" y="53">100V Rated</text>
<text x="78.3" y="55.1">Electrolytic</text>
</g>
<g font-size="1.3" fill="#ff0013">
<text x="121.2" y="104.4">account for LED forward voltage drop</text>
<text x="129.2" y="102.3">~10mA thru each LED</text>
</g>
<text font-size="1.3" fill="#e0300f" x="60.7" y="108.7">(CHECKED)</text>
<g font-size="1.3" fill="#725600">
<text x="19.7" y="152.8">File: pm.kicad_sch</text>
<text x="41.2" y="153.4">File: power.kicad_sch</text>
<text x="63.5" y="153.4">File: STM32MCU.kicad_sch</text>
</g>
<g font-size="1.3" fill="#a5a4a2">
<text x="27.8" y="167.5">1</text>
<text x="50.7" y="167.5">1</text>
<text x="27.8" y="170">2</text>
<text x="27.8" y="172.6">3</text>
<text x="50.7" y="170">2</text>
<text x="50.7" y="172.6">3</text>
<text x="45.6" y="184">4</text>
<text x="45.6" y="191.6">1</text>
<text x="45.6" y="189.1">2</text>
<text x="45.6" y="186.6">3</text>
</g>
<g font-size="1" fill="#a90000">
<text x="70.1" y="82.4">01</text>
<text x="90.4" y="82.4">02</text>
<text x="70.1" y="84.9">03</text>
<text x="70.1" y="87.4">05</text>
<text x="70.1" y="90">07</text>
<text x="90.4" y="84.9">04</text>
<text x="90.4" y="87.4">06</text>
<text x="90.4" y="90">08</text>
<text x="70.1" y="92.5">09</text>
<text x="90.4" y="92.5">10</text>
</g>
<g font-size="1" fill="#006464">
<text x="74.7" y="83.3">01</text>
<text x="85.7" y="83.3">02</text>
<text x="74.7" y="85.9">03</text>
<text x="74.7" y="88.4">05</text>
<text x="85.7" y="85.9">04</text>
<text x="85.7" y="88.4">06</text>
<text x="74.7" y="90.9">07</text>
<text x="74.7" y="93.5">09</text>
<text x="85.7" y="90.9">08</text>
<text x="85.7" y="93.5">10</text>
</g>
<g font-size=".8" fill="#0000c2">
<text x="17.4" y="41.6">TVS Diode</text>
<text x="15.9" y="42.8">58V Breakdown</text>
</g>
</svg>
